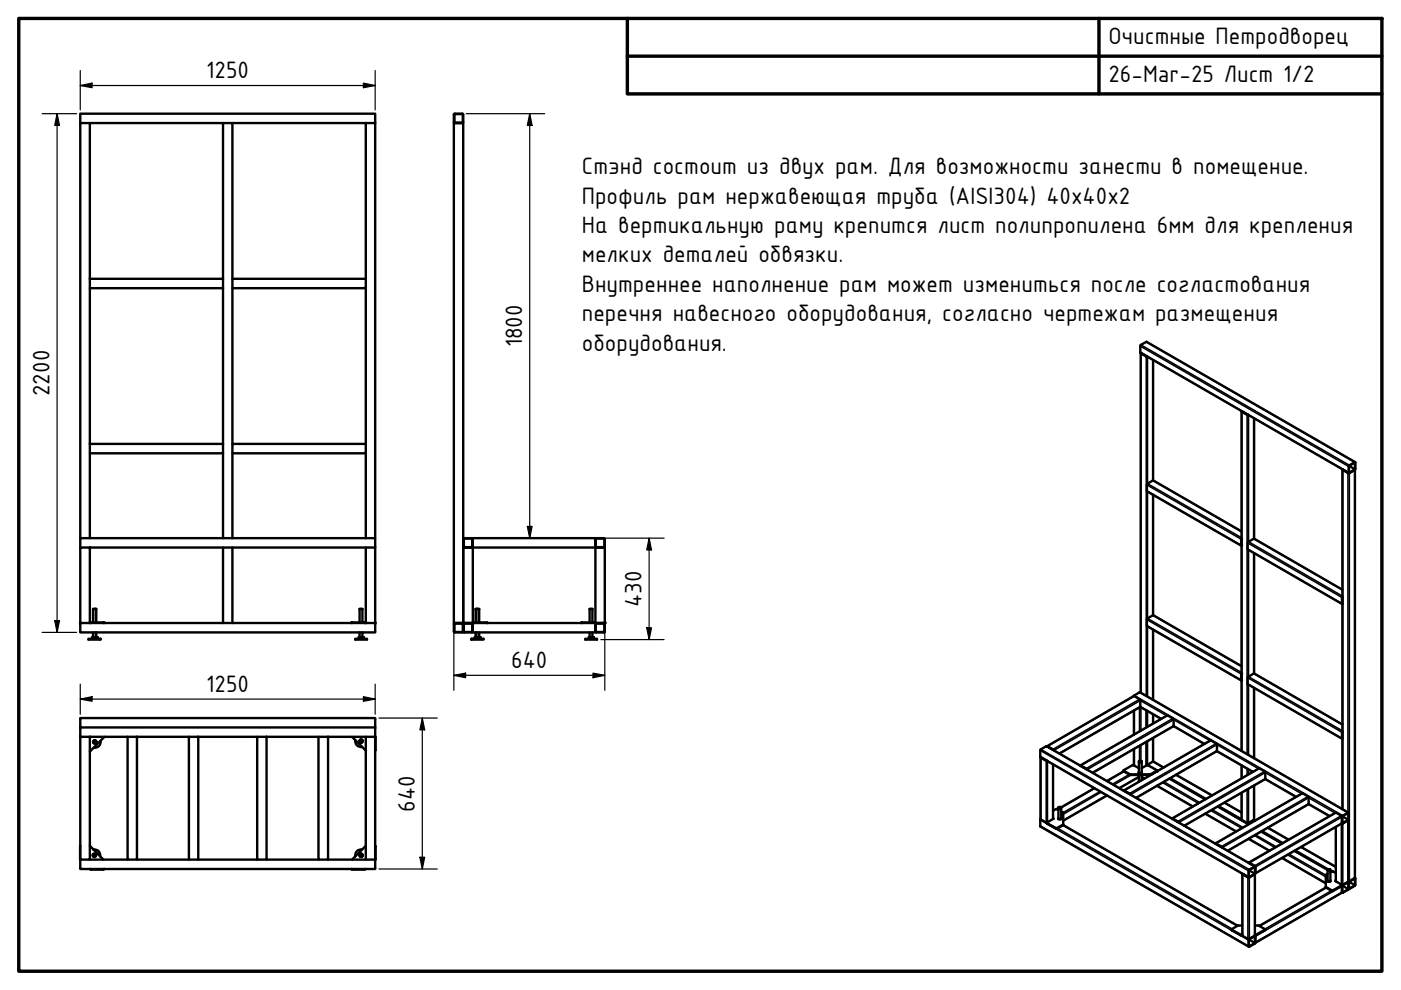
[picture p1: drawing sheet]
<svg xmlns="http://www.w3.org/2000/svg" width="297mm" height="210mm" viewBox="0 0 297 210" stroke-linecap="round" stroke-linejoin="round" font-family="sans-serif">
<!-- layer: Visible (ISO) -->
<g fill="none" stroke="#000" stroke-width=".51">
<path d="M17 26.1v-2h62.5v2M19 26.1h28.3M47.3 26.1h2v33M47.3 26.1v33M49.3 26.1h28.3M77.6 26.1h1.9v88M77.6 26.1v33M96.2 24.3v1.6l.2 .2M96.3 25.9l1.7 .1M96.4 24.3v1.6M96.4 26.1h1.8v106h-1.8M96.4 26.1h-.2v106h.2"/>
<path d="M98 24.2l.1 .1M98 24.1l.2 .2M98 24.2l-1.7 .1M98 24.1h-1.6l-.2 .2M98.1 24.3l-.1 1.7M98.2 24.3v1.6l-.2 .2M19 59.1v-33h-2v88M19 59.1h28.3v2h-28.3zM49.3 59.1h28.3v2h-28.3zM19 61.1v33M47.3 61.1v33M49.3 61.1v33"/>
<path d="M77.6 61.1v33M241.9 74.9h.1M243.1 75.5l.1 .1M243.2 75.6l-1.3-.8v72.1M244.5 76.3v25.6M19 94.1h28.3v2h-28.3zM19 96.1v18M47.3 96.1v18M49.3 94.1h28.3v2h-28.3zM49.3 96.1v18M77.6 96.1v18M263.2 87.2l1.4 .8"/>
<path d="M263.2 87.2v72M263.3 87.2l1.2 .7M265.9 88.7v25.5M284.6 99.5l1.2 .8h.3M284.6 99.5v72M284.7 99.6l1.2 .7M286 98.8l1.3-.8v1.5l-1.2 .8h-.1zM286 98.8l1.3-.7v1.4l-1.2 .7zM287.3 99.6l-.1 86.6M287.3 98l-44.2-25.5-1.3 .7v1.6l44.2 25.5M17 116.1v-2h62.5v2M17 116.1h2v16h-2z"/>
<path d="M19 116.1h58.6M47.3 116.1v16M49.3 116.1v16M77.6 116.1h1.9v16h-1.9zM98.2 116.1h2v16h-2zM98.3 115.9l.1 .2h1.6M98.3 114.3l.1 1.7h1.6M100 114.2l-1.7 .1M100 114.1h-1.6l-.1 .2M100.1 114.2l.1 .1M100.1 114.1l.1 .2M100.1 114.3v1.6"/>
<path d="M100.2 115.9l-.1 .1M100.2 115.9l-.1 .2M100.2 115.9v-1.8h26v1.8M100.2 115.9v.2h26v-.2M126.2 115.9l.2 .2M126.3 114.3l.1 1.7M126.4 114.2l-.1 .1M126.4 114.1l-.2 .2M126.4 114.2h1.6M126.4 114.1h1.6M126.4 116h1.6M128 114.2l.1 .1"/>
<path d="M128 114.1l.2 .2M128.1 114.3l-.1 1.7M128.2 114.3v1.6l-.2 .2M244.4 101.9l-1.2 .7v1.6l20 11.5M244.4 101.9l18.8 10.8M244.5 104.9v25.5M263.2 115.6h.1M263.2 114.1v1.6M263.2 114.2v.1M265.9 117.3v25.5M17 132v2.1h62.5v-2.1M19 132h3.1v.1h-3v-.1"/>
<path d="M19 132.1h.1M19.6 135.4h.9M19.6 135.1h.9v.3M19.7 129.1h.6v2.9M19.7 129.1h.7M19.7 129.1v2.9M19.7 134.1v1M19.9 135.1v.3M20.3 129.1h.1M20.3 134.1v1M20.4 135.4v-.3h.1v.3M20.4 134.1v1h-.9v.3"/>
<path d="M20.4 129.1v2.9M21.3 135.4v.2h-2.5v-.2h2.5v.2M22.1 132v.1M22.1 132.1h52.4M75.3 135.4h2.5v.2h-2.5zM76 135.4h1.1M76 135.4v-.3h.3v.3M76 135.4h.1M76.1 135.1h.9M76.2 129.1h.6M76.2 129.1v2.9M76.2 134.1v1"/>
<path d="M76.3 135.1h.5v.3M76.8 135.1h.3v.3M76.8 129.1v2.9M76.8 134.1v1M77 135.4h.1M77.5 132v.1h-3v-.1h3.1M77.5 132.1h.1M96.3 133.9l1.7 .1M96.4 132.3v1.6M96.4 132.2l-.1 .1M96.4 132.1l-.2 .2 .1 1.7 1.7 .1M96.4 132.2h1.6"/>
<path d="M98 132.1l.2 .2v1.6l-.2 .2M98 132.2v1.8M98.3 133.9l.1 .2h1.6M98.4 132.1h1.6M98.4 132.2h1.6M98.4 132.2v1.8h1.6M98.4 132.1l-.1 .2M100 135.4h2.5v.2h-2.5zM100 135.4h-.1l.1 .2M100.1 132.2l.1 .1M100.1 132.1l.1 .2M100.1 132.3v1.6"/>
<path d="M100.2 133.9l-.1 .1M100.2 133.9l-.1 .2M100.2 133.9v.2h26v-.2M100.2 132l.2 .1M100.4 132h2.9v.1M100.7 135.1h1M100.8 135.4h1M100.8 135.4v-.3h1l-.1 .3M100.8 134.1v1h-.2v.3h.2M100.8 129.1h.8M100.8 129.1v2.9M101 134.1v1.3"/>
<path d="M101 129.1h-.2M101.6 135.1v.3M101.6 129.1h-.6v2.9M101.6 129.1v2.9M101.6 134.1v1M123.3 132h2.9v.1h-2.9zM123.3 132.1h-23.1v1.8M124.1 135.4h2.5v.2h-2.5zM124.8 135.4h.1M124.8 135.4v-.3h.2v.3M124.9 135.4h.9M124.9 135.1h.8"/>
<path d="M125 129.1h.6M125 134.1v1h.8v.3M125 129.1v2.9M125.5 135.1v.3M125.6 129.1v2.9M125.6 134.1v1M126.2 132v-15.9h2v16h-2v1.8M126.2 133.9l.2 .2M126.4 132.2v1.8M126.4 132.1l-.2 .2M126.4 132.2h1.6M126.4 134h1.6"/>
<path d="M126.4 134.1h1.6M128 132.1l.2 .2v1.6l-.2 .2M128 132.2v1.8M128.2 132h.2l-.2 .1M244.4 130.4l-1.2 .8v1.6l20 11.5M244.4 130.4l18.8 10.8M244.5 133.5v14.9M284.6 126.5v.1M284.6 125l-18.7-10.8-1.4 .9 .1 1.4 20 11.6v-1.6M17 156.2h2v26.1h-2zM17 152.2h62.5v2h-62.5zM17 154.2v2"/>
<path d="M19 156.2h8.1M19.2 156.2l-.2 .2M21.3 157.1a1.25 1.25 0 0 1-1.5 1.4M22.1 156.2l-3.1 3.1M27.1 156.2h1.9v26.1h-1.9zM29 156.2h11M40 156.2h2v26.1h-2zM42 156.2h12.5M54.5 156.2h2v26.1h-2zM56.5 156.2h11M67.5 156.2h2.1v26.1h-2.1zM69.6 156.2h8"/>
<path d="M74.6 156.2l3 2.9M75.3 156.9a1.25 1.25 0 0 0 1.5 1.5M77.6 156.2h1.9v26.1h-1.9zM79.5 154.2v2M79.6 156.2v.2M79.6 156.4v2.7M79.6 159v.2M222 158.3l1.2 .6M223.2 158.9l.2 .2M223.2 158.9l.1 .1M240.4 147.6l1.3-.8 44.2 25.5M240.4 158.8l.1 3.5"/>
<path d="M240.4 150.6v5.1M241.7 149.9h.1M241.7 149.9v-1.5l-1.3-.8-18.4 10.6M241.7 149.9l-17.1 9.9M241.7 149.9l4.5 2.5M243.1 157.3l-.1 5M243.1 150.6v3.6M244.5 156.5l-.1 5M244.5 151.5v1.9M248.8 153.9l6.6 3.8M258 159.3v-1.5l-1.4-.8-18.3 10.6M258 159.3l-17.1 9.9"/>
<path d="M258 159.3l7.6 4.3M263.2 144.2h.1M263.2 142.7v1.6M263.2 142.8h.1M265.9 145.9v14.9M284.6 155.2h.1M284.6 153.6l-18.7-10.8-1.4 .9 .1 1.4 20 11.5v-1.6M284.6 156.5v.1M17 179.3v2.8M19 179.3l2.9 3M77.6 179.3l-3 3M79.6 179.3v2.8"/>
<path d="M220.6 173.6v1.6l44.2 25.5M220.6 173.7l3.3 2 1.5-.8M220.6 160.6v13.1M220.6 160.5l1.4 .8M220.7 160.6h.1M221.9 161.3h.1M223.3 173.5v.1M223.3 162.1v11.5M223.3 173.6l-1.3 .9 1.9 1.1 1.5-.8M224.4 171.7l-.5-.2-.6 .4M224.4 173.5a.3 .3 0 0 0 .3 .3 .3 .3 0 0 0 .3-.3M224.4 171.5l-.2 .1"/>
<path d="M224.4 173.6h.1M224.4 171.3v2.4M224.5 171.1a.24 .24 0 0 0 .2 .4 .24 .24 0 0 0 .3-.3l-.1-.1a.2 .2 0 0 1-.2 .3 .2 .2 0 0 1-.1-.3h.3M224.9 171.1h.1M225 172.1l.4 .2v2.6M225 173.6h.1M225 171.3v2.4M225.4 174.9l37 21.4M229 162.3l1.4 .8M229.1 162.3l18.4-10.6 1.3 .8v1.5l-17.1 9.8M229.1 162.4l1.2 .7M232 167.1l-7 4.1"/>
<path d="M234.7 168.7l-9.3 5.3M238.2 167.6l1.4 .8M238.2 163.4v.1l1.3 .8h4.5l1.3-.8v-.1M238.2 163.5l-3.5 2.1M238.3 167.7l1.2 .7M240.4 162.2h.1M241.5 162.9l-1.3-.7-2 1.2 1.3 .8h4.5l1.3-.8-2-1.2-1.2 .7M241.5 163.7h-.1a.32 .32 0 0 0 .4 .3 .32 .32 0 0 0 .3-.3M241.5 164.7l-4.2 2.4M241.5 163.8h-.1M241.5 161.5v2.4M241.5 164.3v1.4"/>
<path d="M241.5 161.4l.4-.1a.22 .22 0 0 1-.2 .3 .22 .22 0 0 1-.2-.2zM241.6 161.3a.24 .24 0 0 0 .1 .4 .24 .24 0 0 0 .3-.3l-.1-.1M242.1 164.7l.5 .4M242.1 161.5v2.4M242.1 164.3v1.1M244.4 161.5l-1.3 .7M244.5 161.4l2.2 1.3M245.3 166.6l7.6 4.4M247.9 165.1l7.6 4.4M248.6 173.6l1.2 .7M249.3 164.3l7.7 4.3M249.9 174.3l-1.4-.8 18.4-10.6 1.3 .7 .1 1.6-17.2 9.9"/>
<path d="M255.5 172.5l6.6 3.8M257.7 178.9l1.4 .8M257.8 178.9l1.2 .7M258.2 171l6.5 3.8M259.6 170.2l3.6 2.1M263.2 162.3v2.7M264.7 177.9l4.5 2.5M265.9 173.8l.2 .2M265.9 166.6v7.2l-1.3 .7-1.4-.7v-5.7M267.4 176.3l4.4 2.5M268.3 165.2l6.5 3.8M268.8 175.5l4.4 2.5"/>
<path d="M275.9 179.6l7.3 4.2M277.4 170.5v-1.5l-1.3-.8-18.4 10.6M277.4 170.5l-17.1 9.9M277.5 170.5l4.4 2.5M283.2 175.4v11.4M284.5 174.6h.2M284.5 174.6l-18.4 10.6M284.5 173.2l-.1-.3-1.2-.6-18.4 10.6 1.2 .7 .1 .2M284.5 174.5v.1M284.5 173.2l.1-.2 1.3-.7v1.6l-1.2 .7M284.5 174.5l.2 .1M284.5 173.2v1.3"/>
<path d="M284.5 174.6h.1M284.6 173.1l1.3-.7-.1 1.4-1.2 .7zM285.9 173.9v13M17 182.1v.1M17 182.3v1.9h62.5v-1.9M19 182.3h8.1M19.1 184.2l.1 .2h2.7M19.8 180.1a1.25 1.25 0 0 1 1.4 1.5M22.1 184.2l-.2 .2M29 182.3h11M42 182.3h12.5M56.5 182.3h11"/>
<path d="M69.6 182.3h8M74.5 184.2l.2 .2h2.6M76.8 180.1a1.25 1.25 0 0 0-1.5 1.5M77.5 184.2l-.2 .2M79.6 182.1v.1M261.1 197l.1 .2 1.9 1.1h.3M263.4 185.3l1.2 .7h.3M263.4 185.3v13.1l1.2 .7h.3M263.4 196.2h-.9l-1.4 .8 2 1.2 .3-.1M263.5 185.3l1.2 .7M264.8 183l1.2 .7M264.8 184.5l1.3-.7-.1 1.5-1.1 .6z"/>
<path d="M264.8 199.2l1.3-.7-.1 1.5-1.1 .6zM266 183.7l-1.2 .8-.1 1.4 .2 .1M266 183.7l.1 .1M266 198.4l.1 .1M266 198.4l-1.1 .7M266.1 198.3v.2M266.1 185.3l-.1 13.1M266.1 196.2h.8l1.3 .8-1.9 1.2h-.2M266.1 198.4h.1M266.1 198.2h.1M266.1 198.3h.1M266.1 183.7l-44.2-25.5-1.3 .7v1.6l44.2 25.5"/>
<path d="M266.1 183.8v1.5l-1.2 .7M266.1 198.5v1.5l-1.3 .7-.1-1.4 .2-.2M268.2 197v.2l-1.9 1.1h-.2M271.8 181.9l9.3 5.4M274.4 180.4l7.1 4M281.1 188.2l-14.1 8.1M281.5 185.3l-.4 .2v2.6M281.5 186.7a.3 .3 0 0 0 .3 .3 .3 .3 0 0 0 .3-.3M281.5 186.8h-.1M281.5 184.5v2.4M281.6 184.3h.3a.2 .2 0 0 1-.1 .3 .2 .2 0 0 1-.2-.3zM281.6 184.3a.25 .25 0 0 0 .2 .4 .25 .25 0 0 0 .3-.2l-.2-.2"/>
<path d="M282.1 184.9l.5-.2 .6 .4M282.1 184.8h.1M282.1 186.8h.1M282.1 184.5v2.4M283.2 186.8l1.3 .9-1.9 1.1-1.5-.8M283.2 186.7v.1M284.5 187.8v.1M284.5 189.2l-18.4 10.7M284.5 187.6v.2l-1.9 1.1-1.5-.8M284.5 187.9v1.3M284.5 189.3h.1M284.7 187.7l1.2-.6v1.4l-1.3 .7z"/>
<path d="M284.7 187.6l-.2 .3M284.7 187.6l-.2 .1M285.8 187l.2 .1M285.8 187l-1.1 .6M285.8 187h.1M285.9 186.9l-.1 .1M285.9 188.4l.1 .1M286 188.4l-.2 .3-1.1 .6-.2-.1M286 187.1v1.3M286 187l1.3-.7v1.4l-1.2 .7zM286.1 186.8l-.1 .3M286.1 186.8l-.2 .1"/>
<path d="M287.2 186.2h.2l-.1 1.6-1.2 .7-.1-.1M287.2 186.2l-1.1 .6M287.3 186.2h.1"/>
<circle cx="20.1" cy="157.3" r=".36"/>
<circle cx="20.1" cy="157.3" r=".32"/>
<circle cx="20.1" cy="157.3" r=".28"/>
<circle cx="76.6" cy="157.1" r=".32"/>
<circle cx="76.6" cy="157.1" r=".28"/>
<circle cx="76.6" cy="157.1" r=".36"/>
<circle cx="20" cy="181.3" r=".36"/>
<circle cx="20" cy="181.3" r=".32"/>
<circle cx="20" cy="181.3" r=".28"/>
<circle cx="76.6" cy="181.3" r=".32"/>
<circle cx="76.6" cy="181.3" r=".28"/>
<circle cx="76.6" cy="181.3" r=".36"/>
</g>
<g fill="#000">
<circle cx="284.7" cy="99.6" r=".25"/>
<circle cx="19.6" cy="135.4" r=".25"/>
<circle cx="19.6" cy="135.1" r=".25"/>
<circle cx="20.4" cy="135.1" r=".25"/>
<circle cx="20.5" cy="135.4" r=".25"/>
<circle cx="20.5" cy="135.1" r=".25"/>
<circle cx="76.1" cy="135.1" r=".25"/>
<circle cx="77" cy="135.1" r=".25"/>
<circle cx="100.7" cy="135.1" r=".25"/>
<circle cx="100.9" cy="135.1" r=".25"/>
<circle cx="101.7" cy="135.1" r=".25"/>
<circle cx="124.9" cy="135.1" r=".25"/>
<circle cx="125.7" cy="135.1" r=".25"/>
<circle cx="125.8" cy="135.4" r=".25"/>
<circle cx="284.6" cy="127.9" r=".25"/>
<circle cx="238.3" cy="167.7" r=".25"/>
<circle cx="241.6" cy="161.3" r=".25"/>
<circle cx="243.1" cy="162.3" r=".25"/>
<circle cx="245.3" cy="163.5" r=".25"/>
<circle cx="259" cy="179.6" r=".25"/>
</g>
<!-- layer: Visible Narrow (ISO) -->
<g fill="#000">
<circle cx="242" cy="74.9" r=".17"/>
<circle cx="243.1" cy="75.5" r=".17"/>
<circle cx="264.5" cy="87.9" r=".17"/>
<circle cx="284.7" cy="99.6" r=".17"/>
<circle cx="263.2" cy="115.6" r=".17"/>
<circle cx="263.2" cy="114.3" r=".17"/>
<circle cx="284.6" cy="127.9" r=".17"/>
<circle cx="284.6" cy="126.6" r=".17"/>
<circle cx="222.1" cy="158.3" r=".17"/>
<circle cx="263.2" cy="144.2" r=".17"/>
<circle cx="263.2" cy="142.8" r=".17"/>
<circle cx="284.6" cy="155.2" r=".17"/>
<circle cx="284.6" cy="156.5" r=".17"/>
<circle cx="220.8" cy="160.6" r=".17"/>
<circle cx="221.9" cy="161.3" r=".17"/>
<circle cx="229.2" cy="162.4" r=".17"/>
<circle cx="230.3" cy="163" r=".17"/>
<circle cx="238.3" cy="167.7" r=".17"/>
<circle cx="239.5" cy="168.3" r=".17"/>
<circle cx="244.1" cy="164.2" r=".17"/>
<circle cx="245.2" cy="163.6" r=".17"/>
<circle cx="249.7" cy="174.3" r=".17"/>
<circle cx="263.5" cy="185.3" r=".17"/>
<circle cx="264.7" cy="186" r=".17"/>
<circle cx="264.9" cy="183" r=".17"/>
</g>
<g fill="none" stroke="#000" stroke-width=".34">
<path d="M241.8 73.4l44.2 25.5M241.8 74.7l44.2 25.5M241.9 74.9v72M241.9 73.1l44.2 25.6M243 75.6v71.9M243 72.5l44.2 25.5M243.3 75.7v26.8l19.9 11.5M244.4 76.3v25.6l18.8 10.8M263.3 87.3v71.9M263.4 87.2v.1M264.4 87.9v72M264.7 88v26.9l19.9 11.5"/>
<path d="M265.8 88.7v25.5l18.8 10.9M284.7 99.6v72M286 98.9l1.2 .6M286.1 98.7l1.2 .7M287.2 98.1h.1M287.2 99.6v86.6M243.2 104.1l19.9 11.5M243.2 102.8l19.9 11.5M243.3 104.2v26.9l19.9 11.5M244.4 104.9v25.5l18.8 10.9M264.5 116.4l20 11.6M264.5 115.1l20 11.6"/>
<path d="M264.7 116.6v26.9l19.9 11.5M265.8 117.2v25.6l18.8 10.8M285.8 100.3v71.9M285.9 100.2v.1M286 100.2h.1M286.1 100.3v86.5M243.2 132.6l19.9 11.6M243.2 131.4l19.9 11.5M243.3 132.8v14.9M244.4 133.4v15M220.6 159.1l44.1 25.5M220.7 158.9l44.2 25.5"/>
<path d="M221.8 158.2l44.2 25.5M240.5 147.6l-18.4 10.6M240.5 147.5l44.2 25.4M240.5 150.6v5.1M240.5 158.8v3.5M241.6 148.3l-18.4 10.7M241.6 146.8l44.2 25.5M241.6 150v5M241.6 158.1v3.2M241.9 150v4.9M241.9 158v3.3M243 150.6v3.6"/>
<path d="M243 157.3v5M243.3 157.2v5l2.2 1.2M243.3 150.8v3.3M244.4 156.5v5l2.2 1.2M244.4 151.4v2M246.2 152.4l-4.4-2.6-17.3 9.9M247.4 151.7l-5.6-3.2-18.4 10.6M247.6 151.7l-18.4 10.6M248.7 152.3l-18.4 10.7M255.4 157.7l-6.6-3.8-17.2 9.9M256.5 157l-7.7-4.4-18.3 10.6M256.8 157l-18.5 10.6"/>
<path d="M257.9 157.7l-18.4 10.5M264.5 143.7l20 11.6M264.5 145l20 11.6M264.7 145.2v14.8M265.8 145.8v14.9M220.6 160.4l44.1 25.5M220.6 173.8l44.1 25.5M220.6 175.1l44.1 25.5M220.7 160.7v13.1M221.8 161.3v13.1M222 174.5v.1M222.1 161.4v12.9"/>
<path d="M223.2 162v11.7M223.3 173.5v.1M223.9 175.6v.1M224.1 175.6v.1M224.2 175.6l37 21.3M224.4 171.6h-.1M225.4 174.9v.1l36.9 21.3M232.1 167.1l-7.1 4.2M233.2 167.8l-7.8 4.5M233.5 168l-8.1 4.6M234.6 168.6l-9.2 5.4M238.3 163.4v.1"/>
<path d="M238.3 163.6l-3.6 2M239.4 164.2l-3.5 2.1M239.5 164.1v.2M239.6 164.2v.1M239.8 164.3l-3.7 2.1M241.5 164.7l-4.2 2.4M242.1 164.7l.6 .3M243.7 164.3l.1 .1M243.9 164.2v.1M244 164.1v.2M245.2 163.4v.1M245.4 166.6l7.5 4.4"/>
<path d="M246.5 165.9l7.6 4.4M246.8 165.7l7.5 4.5M247.9 165.1l7.6 4.4M248.2 164.9l7.6 4.4M248.6 173.6h.1M249.3 164.3l7.6 4.4M255.6 172.5l6.5 3.8M256.7 171.8l6.6 3.8M257 171.7l6.5 3.7M257.8 178.9h.1M258.1 171l6.6 3.8M258.4 170.9l4.8 2.7"/>
<path d="M258.9 179.6h.1M259.5 170.2l3.7 2.1M263.3 162.3v2.7M263.3 168.1v5.7M264.4 163v1.4M264.4 167.4v7.1M264.7 167.2v7.3l.3 .1M264.7 163.1v1.1M264.8 177.8l4.4 2.6M265.6 163.6l-7.6-4.4-17.2 9.9M265.8 166.6v7.2l.3 .2M265.9 177.1l4.4 2.6"/>
<path d="M266.2 177l4.4 2.5M266.8 163l-8.8-5.1-18.3 10.6M267 162.9l-18.4 10.6M267.3 176.3l4.4 2.6M267.6 176.2l4.4 2.5M268.1 163.5l-18.4 10.7M268.7 175.5l4.5 2.6M274.9 168.9l-6.6-3.8-17.2 10M275.8 179.6l7.4 4.3M276 168.3l-7.7-4.5-18.4 10.6M276.2 168.2l-18.4 10.6M277.3 168.9l-18.3 10.6"/>
<path d="M281.9 173l-4.4-2.6-17.2 10M283 172.4l-5.5-3.3-18.4 10.6M283.3 172.3l-18.4 10.6M283.3 175.3v11.6M284.4 172.9l-18.4 10.7M284.4 174.6v13M284.5 173.2l-18.4 10.6M284.5 174.5l-18.4 10.6M284.6 173.2l1.2 .6M284.6 174.5h.1M284.7 173l1.2 .8M284.7 174.6v13"/>
<path d="M285.8 172.4h.1M285.8 173.9v13.1M261.2 197.1v.1M263.1 198.2v.1M263.3 198.2v.1M263.4 185.3v13.1M264.6 186v13.1M264.8 185.9h.1M264.8 184.6l1.2 .7M264.8 199.3l1.2 .7M264.9 184.5l1.2 .7M264.9 199.2l1.2 .7"/>
<path d="M264.9 186v13.1M266 183.7h.1M266 183.8l.1 .1M266 198.5l.1 .1M266 185.3v13.1M266.1 198.2v.1M266.3 198.2v.1M268.2 197.1v.1M271.9 181.9l9.2 5.3M273 181.2l8.1 4.7M273.3 181.1l7.8 4.5M274.4 180.4l7.1 4.1"/>
<path d="M274.7 180.3l7 4M281.1 188.1v.1M281.2 188.2l-14.1 8.2M282.1 184.8l.1 .1M282.1 184.5l.3 .2M282.3 188.9l-14.1 8.1M282.4 188.8v.1M282.6 188.8v.1M283.2 186.7v.1M284.5 187.7v.1M284.5 187.9l-18.4 10.6M284.5 189.2l-18.4 10.6"/>
<path d="M284.6 189.2h.1M284.6 187.8l1.2 .8M284.7 187.7l1.2 .7M285.8 187.1h.1M286 188.4h.1M286 187l1.2 .7M286.1 186.9l1.2 .7M287.2 186.3h.1M264.8 200.6h.1"/>
</g>
<!-- layer: Border (ISO) -->
<path d="M4 3.9h289v202h-289zM133 3.9v16h160M133 11.9h160M233 3.9v16" fill="none" stroke="#000" stroke-width=".72"/>
<!-- layer: Dimension (ISO) -->
<g fill="none" stroke="#000" stroke-width=".25">
<path d="M17 18.1l2.5-.5v1zM17 18.1h62.5M17 15v8.3M77 17.6l2.5 .5-2.5 .5zM79.5 15v8.3M8.9 24.1h7.4M12.1 24.1l.5 2.5h-1zM12.1 24.1v110M98.8 24.1h16.7M112.3 24.1l.5 2.5h-1zM112.3 24.1v90M111.8 111.6h1l-.5 2.5z"/>
<path d="M127 114.1h13.8M137.6 114.1l.5 2.5h-1zM137.6 114.1v21.5M8.9 134.1h7.4M11.6 131.6h1l-.5 2.5zM96.2 132.9v13.5M127.4 135.6h13.4M128.2 132.9v13.5M137.1 133.1h1l-.5 2.5zM17 148.2l2.5-.5v1zM17 145v6.4M17 148.2h62.5"/>
<path d="M77 147.7l2.5 .5-2.5 .5zM79.5 145v6.4M80.3 152.2h12.4M89.5 152.2l.5 2.5h-1zM89.5 152.2v32M96.2 143.2l2.5-.5v1zM96.2 143.2h32M125.7 142.7l2.5 .5-2.5 .5zM80.3 184.2h12.4M89 181.8h1l-.5 2.4z"/>
</g>
<g fill="#000">
<path d="M17 18.1l2.5-.5v1zM77 17.6l2.5 .5-2.5 .5zM12.1 24.1l.5 2.5h-1zM112.3 24.1l.5 2.5h-1zM111.8 111.6h1l-.5 2.5zM137.6 114.1l.5 2.5h-1zM11.6 131.6h1l-.5 2.5zM137.1 133.1h1l-.5 2.5zM17 148.2l2.5-.5v1zM77 147.7l2.5 .5-2.5 .5zM89.5 152.2l.5 2.5h-1zM96.2 143.2l2.5-.5v1z"/>
<path d="M125.7 142.7l2.5 .5-2.5 .5zM89 181.8h1l-.5 2.4z"/>
</g>
<g font-size="5.4">
<text x="235" y="9.4">Очистные Петродворец</text>
<text x="43.7" y="16.5">1250</text>
<text x="235" y="17.4">26-Mar-25 Лист 1/2</text>
<text x="123.4" y="37">Стэнд состоит из двух рам. Для возможности занести в помещение.</text>
<text x="123.4" y="43.2">Профиль рам нержавеющая труба (AISI304) 40х40х2</text>
<text x="123.4" y="49.4">На вертикальную раму крепится лист полипропилена 6мм для крепления</text>
<text x="123.4" y="55.6">мелких деталей обвязки.</text>
<text x="123.4" y="61.9">Внутреннее наполнение рам может измениться после согластования</text>
<text x="123.4" y="68.1">перечня навесного оборудования, согласно чертежам размещения</text>
<text x="110.7" y="73.6" transform="rotate(-90 110.7 73.6)">1800</text>
<text x="123.4" y="74.4">оборудования.</text>
<text x="10.5" y="84" transform="rotate(-90 10.5 84)">2200</text>
<text x="136" y="128.7" transform="rotate(-90 136 128.7)">430</text>
<text x="108.4" y="141.6">640</text>
<text x="43.7" y="146.6">1250</text>
<text x="87.9" y="172.1" transform="rotate(-90 87.9 172.1)">640</text>
</g>
</svg>
